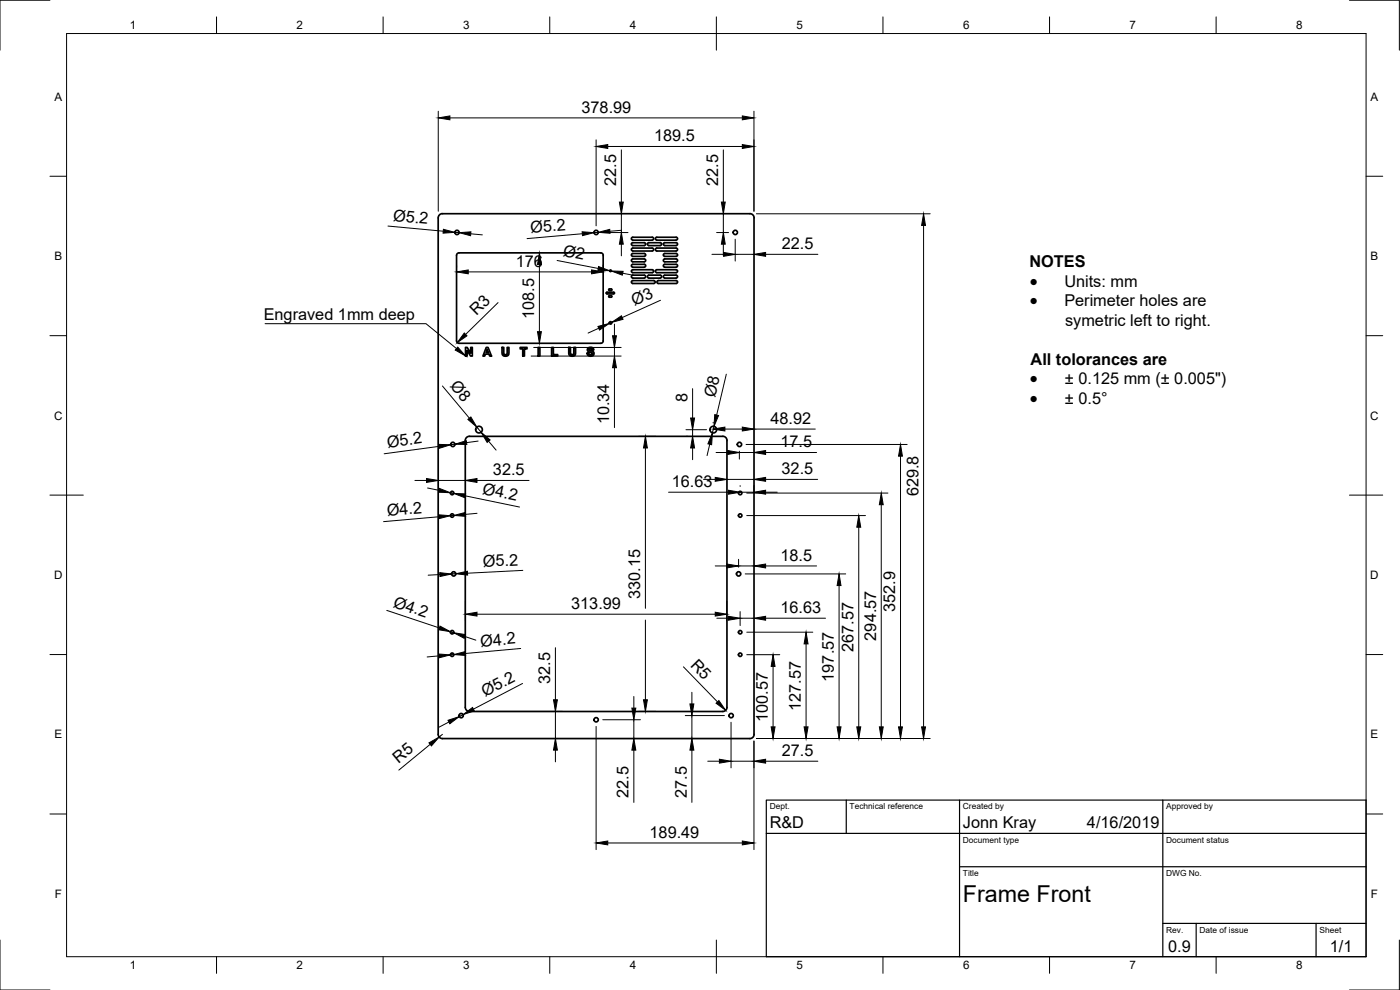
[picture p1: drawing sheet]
<svg xmlns="http://www.w3.org/2000/svg" width="420mm" height="297mm" viewBox="0 0 420 297" stroke-linecap="round" stroke-linejoin="round" font-family="sans-serif">
<!-- layer: Visible -->
<g fill="none" stroke="#000" stroke-width=".51">
<path d="M132.8 64.1h92.2M132.8 64.1a1.26 1.26 0 0 0-1.3 1.3v155a1.26 1.26 0 0 0 1.3 1.2M137.2 76.1l.6-.2h42.5a.72 .72 0 0 1 .7 .7v25.7l-.4 .6-42.8 .1-.6-.2-.2-.5v-25.7zM189.5 77.9l.4-.2h3.4l.5 .4-.5 .5h-3.4l-.4-.3zM189.5 71.4l.4-.2h5.8l.5 .4-.5 .5-5.8-.1-.4-.2zM189.5 76.3l.4-.2h3.4l.5 .4-.5 .4h-3.4l-.4-.2zM189.5 74.6l.4-.2h5.8l.5 .5-.5 .4h-5.8l-.4-.2zM189.9 72.8h3.4M193.3 72.8l.5 .4-.5 .5h-3.4l-.4-.5 .4-.4M194.7 72.8h3.4M198.1 72.8l.5 .4-.5 .5h-3.4l-.4-.5 .4-.4M199.5 72.8h3.4"/>
<path d="M199.5 72.8l-.4 .4 .4 .5h3.4M202.9 71.2h-5.8l-.4 .4 .4 .4 5.8 .1M202.9 74.4h-5.8l-.4 .5 .4 .4h5.8M202.9 76.1h-3.4l-.4 .4 .4 .4h3.4M202.9 77.7h-3.4l-.4 .4 .4 .5h3.4M202.9 79.3h-3.4l-.4 .4 .4 .5M202.9 71.2l.4 .4-.4 .4M202.9 72.8l.4 .4-.4 .5M202.9 74.4l.4 .5-.4 .4M202.9 76.1l.4 .4-.4 .4M202.9 77.7l.4 .4-.4 .5M202.9 79.3l.4 .4-.4 .5"/>
<path d="M225.1 64.1a1.23 1.23 0 0 1 1.2 1.3v154.9a1.26 1.26 0 0 1-1.2 1.3M182.7 88.8l.7-.1 .3 .2-.3 .3h-.5zM182.7 86.8l.7-.1 .3 .2-.3 .3h-.5zM184.1 87.7h-1.9l-.3 .2 .3 .3h1.9M184.2 87.7l.2 .2-.2 .3M189.5 84.4l.4-.2h6.3l.4 .4-.4 .5h-6.3l-.4-.3zM189.5 82.8l.4-.2h3.4l.5 .4-.5 .4h-3.4l-.4-.2zM189.5 81.1l.4-.2h5.8l.5 .5-.5 .4h-5.8l-.4-.2zM189.9 80.2h3.4M189.9 80.2l-.4-.5 .4-.4h3.4a.42 .42 0 0 1 .5 .4 .42 .42 0 0 1-.5 .5M194.3 82.8l.4-.2h3.4l.5 .4-.5 .4h-3.4l-.4-.2zM199.5 80.2h3.4"/>
<path d="M202.9 80.9h-5.8l-.4 .5 .4 .4h5.8M202.9 82.6h-3.4l-.4 .4 .4 .4h3.4M202.9 84.2h-5.3l-.5 .4 .5 .5h5.3M202.9 80.9l.4 .5-.4 .4M202.9 82.6l.4 .4-.4 .4M202.9 84.2l.4 .4-.4 .5M139.7 104.2h.5l1.1 1.8v-1.8h.5v2.6h-.6l-1-1.7v1.7h-.5zM145.9 104.2h.6l1 2.6h-.5l-.3-.6h-1l-.2 .6h-.6zM146.2 104.8l.4 1h-.7zM150.7 104.2h.5v1.9l.5 .3 .5-.3v-1.9h.5v2.1l-.3 .4-1 .2-.6-.4zM156.1 104.2h2.1v.5h-.8v2.1h-.5v-2.1h-.8zM161.5 104.2h.5v2.6h-.5z"/>
<path d="M165.5 104.3h.6v2.1h1.3v.4h-1.9zM170.7 104.2h.5v1.9l.5 .3 .5-.3v-1.9h.5v1.8l-.3 .7-1 .2-.6-.4zM176.4 104.5l.8-.3 .9 .3 .1 .5h-.5l-.4-.4-.5 .2 1.4 .9 .1 .5-.3 .5-.9 .2-.8-.4-.1-.5 .5-.1 .4 .5 .7-.3-.2-.3-1.2-.5zM139.6 132.2a1.26 1.26 0 0 1 1.3-1.3h76a1.22 1.22 0 0 1 1.3 1.3M139.6 132.2v80M218.2 132.2v80M218.2 212.2a1.26 1.26 0 0 1-1.3 1.3h-76a1.26 1.26 0 0 1-1.3-1.3M132.8 221.6h92.2"/>
<circle cx="137.1" cy="69.7" r=".65"/>
<circle cx="178.9" cy="69.7" r=".65"/>
<circle cx="220.7" cy="69.7" r=".65"/>
<circle cx="183.2" cy="81.2" r=".24"/>
<circle cx="183.2" cy="96.9" r=".37"/>
<circle cx="135.9" cy="133.3" r=".65"/>
<circle cx="143.8" cy="128.9" r="1.01"/>
<circle cx="214.1" cy="128.9" r="1.01"/>
<circle cx="221.9" cy="133.3" r=".65"/>
<circle cx="135.7" cy="147.9" r=".52"/>
<circle cx="135.7" cy="154.7" r=".52"/>
<circle cx="222.1" cy="147.9" r=".52"/>
<circle cx="222.1" cy="154.7" r=".52"/>
<circle cx="136.2" cy="172.2" r=".65"/>
<circle cx="221.7" cy="172.2" r=".65"/>
<circle cx="135.7" cy="196.4" r=".52"/>
<circle cx="135.7" cy="189.7" r=".52"/>
<circle cx="222.1" cy="196.4" r=".52"/>
<circle cx="222.1" cy="189.7" r=".52"/>
<circle cx="138.4" cy="214.7" r=".65"/>
<circle cx="178.9" cy="216" r=".65"/>
<circle cx="219.4" cy="214.7" r=".65"/>
</g>
<!-- layer: Border -->
<g fill="none" stroke="#000" stroke-width=".3">
<path d="M15 .1h-15v15M20 10.1h390v276.9h-390zM65 5.1v5M115 5.1v5M165 5.1v5M215 5.1v10M265 5.1v5M315 5.1v5M365 5.1v5M405 .1h15v15M15 52.9h5M410 52.9h5"/>
<path d="M15 100.7h5M410 100.7h5M15 148.6h10M405 148.6h10M15 196.4h5M410 196.4h5M15 244.2h5M410 244.2h5M0 282.1v14.9h15M65 287v5M115 287v5M165 287v5"/>
<path d="M215 282.1v9.9M265 287v5M315 287v5M365 287v5M420 282.1v14.9h-15"/>
</g>
<!-- layer: TitleBlock -->
<path d="M230 240.1h180v46.9h-180zM230 250h180M254 240.1v9.9M288 240.1v46.9M349 240.1v46.9M288 260.1h122M349 277.1h61M359 277.1v9.9M395 277.1v9.9" fill="none" stroke="#000" stroke-width=".36"/>
<!-- layer: Dimensions -->
<g fill="none" stroke="#000" stroke-width=".3">
<path d="M131.5 33.4v30M135 35.4h87.8M226.3 33.4v30M178.9 42v25.8M182.4 43.9h40.4M186.5 45v15.6M217.1 45v15.6M116.4 67.8l16.6 1.6M136.5 69.7l1.3 .1M137 79.6v.6M141.3 70.2l3.5 .3M161.9 79.4v20.1"/>
<path d="M167.2 78.2l12.3 2.3M174.8 70.1l-16.6 1.5M179.6 69.7l-1.4 .1M180.9 69.8h7.6M181 79.6v.6M186.5 64.1v5.7M186.5 73.3v3.5M186.5 69.1l-3.5 .3M213.7 76.3h3.4M215.1 69.8h3.6M217.1 64.1v5.7M217.1 73.3v3.5"/>
<path d="M220.6 71.8v6.5M220.6 76.3h5.7M227 64.1h52.2M229.8 76.3h15.6M277.2 67.6v150.5M140.5 81.6h37M149.5 90.8l-9.8 9.5M179.7 98.5l-3.2 1.4M183 81.2l.5 .1M183.6 96.7l-.7 .3M184.4 97.2v3.5M186.9 82l3.4 .6"/>
<path d="M198.2 90.1l-11.5 5.2M132.8 115.8l8.1 9.7M159.4 106.8h27M160.2 104.3h26.2M184.4 104.3v2.5M184.4 110.3v18M207.9 116.6v8.8M218 112.3l-2.9 12.3M131.8 133.9l-16.5 2.3M136.5 133.3l-1.2 .1M143.1 128.2l1.3 1.5M143.5 132.3l-3.5 .5"/>
<path d="M146.6 132.4l2.3 2.7M191.7 130.9h5.1M193.7 134.4v48.1M205.9 130.9h.5M205.9 128.9h6.1M207.9 128.9v2M207.9 134.4v3.5M213 133.3l-.8 3.4M214 126.7v.2M214.3 128l-.5 1.9M214.9 135.8h3.5M217.6 128.7h5.2"/>
<path d="M221.9 135.4v2.4M221.9 135.8h4.4M223.9 133.4h48.3M226.3 128.7h18.4M229.8 135.8h15.3M270.3 136.9v81.2M124.5 144.2h3.5M128.3 146.4l3.4 .7M131.5 144.2h8.2M131.7 155.1l-16.6 1.4M135.2 147.8l1 .2M136.2 154.7h-1.1"/>
<path d="M139.6 148.8l16.3 3.3M143.2 144.2h15.6M143.2 154l-3.5 .3M200.6 147.7h18M211.1 143.8h3.6M218.1 143.8h8.2M222.1 145.7v.3M222.1 147.7h4.2M224.1 154.7h35.6M224.1 147.9h42.4M226.3 145.7v2M229.8 143.8h15.6"/>
<path d="M229.8 147.7h3.5M257.7 158.2v59.9M264.5 151.4v66.7M132 172.4l-3.5 .2M136.8 172.2h-1.3M156.9 171.1l-16.6 .9M214.7 169.8h3.4M221.7 167.8v2.4M221.7 169.8h4.6M223.6 172.2h30.2M229.8 169.8h15.3M251.8 175.7v42.4"/>
<path d="M116.1 183.1l15.8 5.3M131.7 196.8l-3.5 .3M135.2 189.5l1 .4M136.2 196.4l-1.1 .1M139.5 191l3.3 1.1M139.7 180.4v5.9M143.2 184.3h71.5M156.3 194.6l-16.6 1.5M166.7 194.3v15.7M193.7 186v24M215.1 185.5h3.5M218.1 180.4v5.9"/>
<path d="M222.1 183.5v4.2M222.1 185.5h4.2M224.1 196.4h9.9M224.1 189.7h19.8M229.8 185.5h18M232 199.9v18.2M241.9 193.2v24.9M134.7 216.6l-3.1 1.7M139 214.4l-1.2 .6M142.9 213.5h25.8M156.8 205.1l-14.7 7.7M166.7 213.5v8.1"/>
<path d="M178.9 218v36.9M180.9 215.9h11.3M190.2 209v3.5M190.2 215.9v5.7M191.7 213.5h5.1M205.1 200.1l10.2 10.5M205.7 214.7h11.7M207.6 207.7v3.5M207.6 214.7v6.9M219.4 216.7v13.7M129.1 223.3l-9.4 7.8M132.8 220.3l-1 .8"/>
<path d="M142.9 221.6h25.8M166.7 225.1v3.5M190.2 225.1v15.7M207.6 225.1v15.7M212.4 228.4h3.5M219.4 228.4h6.9M226.3 222.3v32.6M227 221.6h52.2M229.8 228.4h15.6M182.4 252.9h40.4"/>
</g>
<g fill="#000" stroke="#000" stroke-width=".3">
<path d="M131.5 35.4l3.5-.6v1.1zM222.8 34.8l3.5 .6-3.5 .5zM178.9 43.9l3.5-.5v1.1zM222.8 43.4l3.5 .5-3.5 .6zM133.1 68.8l3.4 .9-3.5 .3zM137.8 69.8l3.5-.2-.1 1.1zM161.9 75.9l.6 3.5h-1.2zM174.7 69.5l3.5 .3-3.4 .9zM179.6 80l3.4 1.2-3.6-.1zM179.6 69.7l3.4-.9 .1 1.2zM186.5 69.8l.5 3.5h-1.1zM185.9 60.6h1.1l-.5 3.5z"/>
<path d="M217.1 69.8l.6 3.5h-1.2zM216.5 60.6h1.2l-.6 3.5zM217.1 75.7l3.5 .6-3.5 .6zM226.3 76.3l3.5-.6v1.2zM277.2 64.1l.5 3.5h-1.1zM139.3 99.9l.8 .9-2.9 2zM137 81.6l3.5-.6v1.2zM161.3 99.5h1.2l-.6 3.5zM177.5 81l3.5 .6-3.5 .6zM179.5 97.9l3.4-.9-3 2zM183.6 96.7l2.9-2 .5 1.1zM183.5 81.3l3.5 .1-.2 1.2z"/>
<path d="M183.8 100.7h1.2l-.6 3.6zM184.4 106.8l.6 3.5h-1.2zM131.7 133.3l3.6 .1-3.4 1.1zM136.5 133.3l3.4-1.1 .2 1.2zM140.4 125.8l.9-.7 1.8 3.1zM144.4 129.7l2.7 2.3-.9 .7zM193.7 130.9l.6 3.5h-1.2zM207.9 130.9l.5 3.5h-1.1zM207.3 125.4h1.1l-.5 3.5zM213.8 129.9l-.2 3.5-1.2-.2zM214.5 124.4l1.1 .3-1.3 3.3zM214 128.7l3.6-.5v1.1z"/>
<path d="M218.4 135.2l3.5 .6-3.5 .5zM222.8 128.2l3.5 .5-3.5 .6zM226.3 135.8l3.5-.6v1.1zM270.3 133.4l.5 3.5h-1.1zM128 143.6l3.5 .6-3.5 .5zM131.6 154.5l3.5 .2-3.4 .9zM131.9 146.5l3.3 1.3-3.6-.1zM136.2 154.7l3.4-.9 .1 1.1zM136.2 148l3.5 .2-.2 1.1zM139.7 144.2l3.5-.6v1.1zM214.7 143.2l3.4 .6-3.4 .6zM218.6 147.1l3.5 .6-3.5 .6z"/>
<path d="M226.3 143.8l3.5-.6v1.2zM226.3 147.7l3.5-.6v1.2zM257.7 154.7l.6 3.5h-1.2zM264.5 147.9l.6 3.5h-1.2zM132 171.8l3.5 .4-3.5 .8zM136.8 172.2l3.5-.8v1.2zM218.1 169.2l3.6 .6-3.6 .6zM226.3 169.8l3.5-.6v1.2zM251.8 172.2l.6 3.5h-1.2zM131.6 196.2l3.5 .3-3.4 .9zM132.1 187.9l3.1 1.6-3.5-.5zM136.2 196.4l3.4-.9 .1 1.2z"/>
<path d="M136.2 189.9l3.5 .5-.4 1.1zM139.7 184.3l3.5-.6v1.2zM214.7 183.7l3.4 .6-3.4 .6zM218.6 184.9l3.5 .6-3.5 .6zM226.3 185.5l3.5-.6v1.2zM232 196.4l.6 3.5h-1.2zM241.9 189.7l.6 3.5h-1.2zM134.5 216.1l3.3-1.1-2.8 2.2zM139 214.4l2.8-2.1 .5 1zM166.1 210h1.2l-.6 3.5zM189.6 212.5h1.2l-.6 3.4zM193.1 210h1.2l-.6 3.5z"/>
<path d="M207.1 211.2h1.1l-.6 3.5zM214.9 211l.9-.8 2 2.9zM231.4 218.1h1.2l-.6 3.5zM241.3 218.1h1.2l-.6 3.5zM251.2 218.1h1.2l-.6 3.5zM257.1 218.1h1.2l-.6 3.5zM263.9 218.1h1.2l-.6 3.5zM269.7 218.1h1.1l-.5 3.5zM276.6 218.1h1.1l-.5 3.5zM128.7 222.9l3.1-1.8-2.3 2.7zM166.7 221.6l.6 3.5h-1.2zM190.2 221.6l.6 3.5h-1.2z"/>
<path d="M207.6 221.6l.6 3.5h-1.1zM215.9 227.8l3.5 .6-3.5 .6zM226.3 228.4l3.5-.6v1.2zM178.9 252.9l3.5-.6v1.2zM222.8 252.3l3.5 .6-3.5 .6z"/>
</g>
<!-- layer: Annotations -->
<path d="M137.4 104.1l2.3 2.7-3.1-1.8z" fill="#000" stroke="#000" stroke-width=".3"/>
<path d="M79.5 97.1h48.3l9.2 7.5" fill="none" stroke="#000" stroke-width=".3"/>
<text font-size="7" x="289" y="270.6">Frame Front</text>
<g font-size="5.2">
<text x="309" y="86">·</text>
<text x="309" y="91.9">·</text>
<text x="309" y="115.3">·</text>
<text x="309" y="121.2">·</text>
</g>
<g font-size="4.9">
<text x="174.5" y="33.8">378.99</text>
<text x="196.3" y="42.4">189.5</text>
<text x="184.9" y="55.8" transform="rotate(-90 184.9 55.8)">22.5</text>
<text x="215.5" y="55.8" transform="rotate(-90 215.5 55.8)">22.5</text>
<text x="117.9" y="66.3" transform="rotate(5 117.9 66.3)">Ø5.2</text>
<text x="159.3" y="69.9" transform="rotate(-5 159.3 69.9)">Ø5.2</text>
<text x="168.8" y="76.8" transform="rotate(11 168.8 76.8)">Ø2</text>
<text x="234.6" y="74.8">22.5</text>
<text x="154.8" y="80">176</text>
<text x="308.9" y="80.2">NOTES</text>
<text x="319.4" y="86">Units: mm</text>
<text x="143" y="94.9" transform="rotate(-44 143 94.9)">R3</text>
<text x="160.3" y="95.7" transform="rotate(-90 160.3 95.7)">108.5</text>
<text x="190.4" y="91.8" transform="rotate(-24 190.4 91.8)">Ø3</text>
<text x="319.4" y="91.9">Perimeter holes are</text>
<text x="79.1" y="96.1">Engraved 1mm deep</text>
<text x="319.7" y="97.8">symetric left to right.</text>
<text x="309.3" y="109.4">All tolorances are</text>
<text x="134.9" y="115.7" transform="rotate(50 134.9 115.7)">Ø8</text>
<text x="214.6" y="119.5" transform="rotate(-77 214.6 119.5)">Ø8</text>
<text x="319.6" y="115.3">± 0.125 mm (± 0.005&quot;)</text>
<text x="206.3" y="120.6" transform="rotate(-90 206.3 120.6)">8</text>
<text x="319.6" y="121.2">± 0.5°</text>
<text x="182.9" y="127.3" transform="rotate(-90 182.9 127.3)">10.34</text>
<text x="231.2" y="127.2">48.92</text>
<text x="116.4" y="134.4" transform="rotate(-8 116.4 134.4)">Ø5.2</text>
<text x="234.2" y="134.2">17.5</text>
<text x="148" y="142.6">32.5</text>
<text x="234.6" y="142.3">32.5</text>
<text x="144.7" y="148.1" transform="rotate(12 144.7 148.1)">Ø4.2</text>
<text x="201.6" y="146.1">16.63</text>
<text x="275.6" y="149" transform="rotate(-90 275.6 149)">629.8</text>
<text x="116.2" y="154.8" transform="rotate(-5 116.2 154.8)">Ø4.2</text>
<text x="145" y="170.1" transform="rotate(-3 145 170.1)">Ø5.2</text>
<text x="234.2" y="168.3">18.5</text>
<text x="192.2" y="179.7" transform="rotate(-90 192.2 179.7)">330.15</text>
<text x="117.8" y="182" transform="rotate(18 117.8 182)">Ø4.2</text>
<text x="171.4" y="182.7">313.99</text>
<text x="234.2" y="183.9">16.63</text>
<text x="268.7" y="183.6" transform="rotate(-90 268.7 183.6)">352.9</text>
<text x="144.3" y="194" transform="rotate(-5 144.3 194)">Ø4.2</text>
<text x="256.2" y="195.6" transform="rotate(-90 256.2 195.6)">267.57</text>
<text x="262.9" y="192.2" transform="rotate(-90 262.9 192.2)">294.57</text>
<text x="207" y="199.8" transform="rotate(46 207 199.8)">R5</text>
<text x="145.6" y="209.1" transform="rotate(-28 145.6 209.1)">Ø5.2</text>
<text x="165.1" y="205.2" transform="rotate(-90 165.1 205.2)">32.5</text>
<text x="250.3" y="204.5" transform="rotate(-90 250.3 204.5)">197.57</text>
<text x="240.3" y="213.3" transform="rotate(-90 240.3 213.3)">127.57</text>
<text x="230.5" y="216.6" transform="rotate(-90 230.5 216.6)">100.57</text>
<text x="234.6" y="226.8">27.5</text>
<text x="119.6" y="229.1" transform="rotate(-39 119.6 229.1)">R5</text>
<text x="188.7" y="239.4" transform="rotate(-90 188.7 239.4)">22.5</text>
<text x="206.1" y="239.4" transform="rotate(-90 206.1 239.4)">27.5</text>
<text x="194.9" y="251.4">189.49</text>
<text x="231" y="248.5">R&amp;D</text>
<text x="289" y="248.5">Jonn Kray</text>
<text x="326.2" y="248.5">4/16/2019</text>
<text x="350.6" y="285.7">0.9</text>
<text x="399.1" y="285.7">1/1</text>
</g>
<g font-size="3.5">
<text x="39" y="8.8">1</text>
<text x="89" y="8.8">2</text>
<text x="139" y="8.8">3</text>
<text x="189" y="8.8">4</text>
<text x="239" y="8.8">5</text>
<text x="289" y="8.8">6</text>
<text x="339" y="8.8">7</text>
<text x="389" y="8.8">8</text>
<text x="16.3" y="30.2">A</text>
<text x="411.3" y="30.2">A</text>
<text x="16.3" y="78">B</text>
<text x="411.3" y="78">B</text>
<text x="16.2" y="125.9">C</text>
<text x="411.2" y="125.9">C</text>
<text x="16.2" y="173.7">D</text>
<text x="411.2" y="173.7">D</text>
<text x="16.3" y="221.6">E</text>
<text x="411.3" y="221.6">E</text>
<text x="16.4" y="269.4">F</text>
<text x="411.4" y="269.4">F</text>
<text x="39" y="290.8">1</text>
<text x="89" y="290.8">2</text>
<text x="139" y="290.8">3</text>
<text x="189" y="290.8">4</text>
<text x="239" y="290.8">5</text>
<text x="289" y="290.8">6</text>
<text x="339" y="290.8">7</text>
<text x="389" y="290.8">8</text>
</g>
<g font-size="2.5">
<text x="231" y="242.9">Dept.</text>
<text x="255" y="242.9">Technical reference</text>
<text x="289" y="242.9">Created by</text>
<text x="350" y="242.9">Approved by</text>
<text x="289" y="252.8">Document type</text>
<text x="350" y="252.8">Document status</text>
<text x="289" y="262.9">Title</text>
<text x="350" y="262.9">DWG No.</text>
<text x="350" y="279.9">Rev.</text>
<text x="360" y="279.9">Date of issue</text>
<text x="396" y="279.9">Sheet</text>
</g>
</svg>
